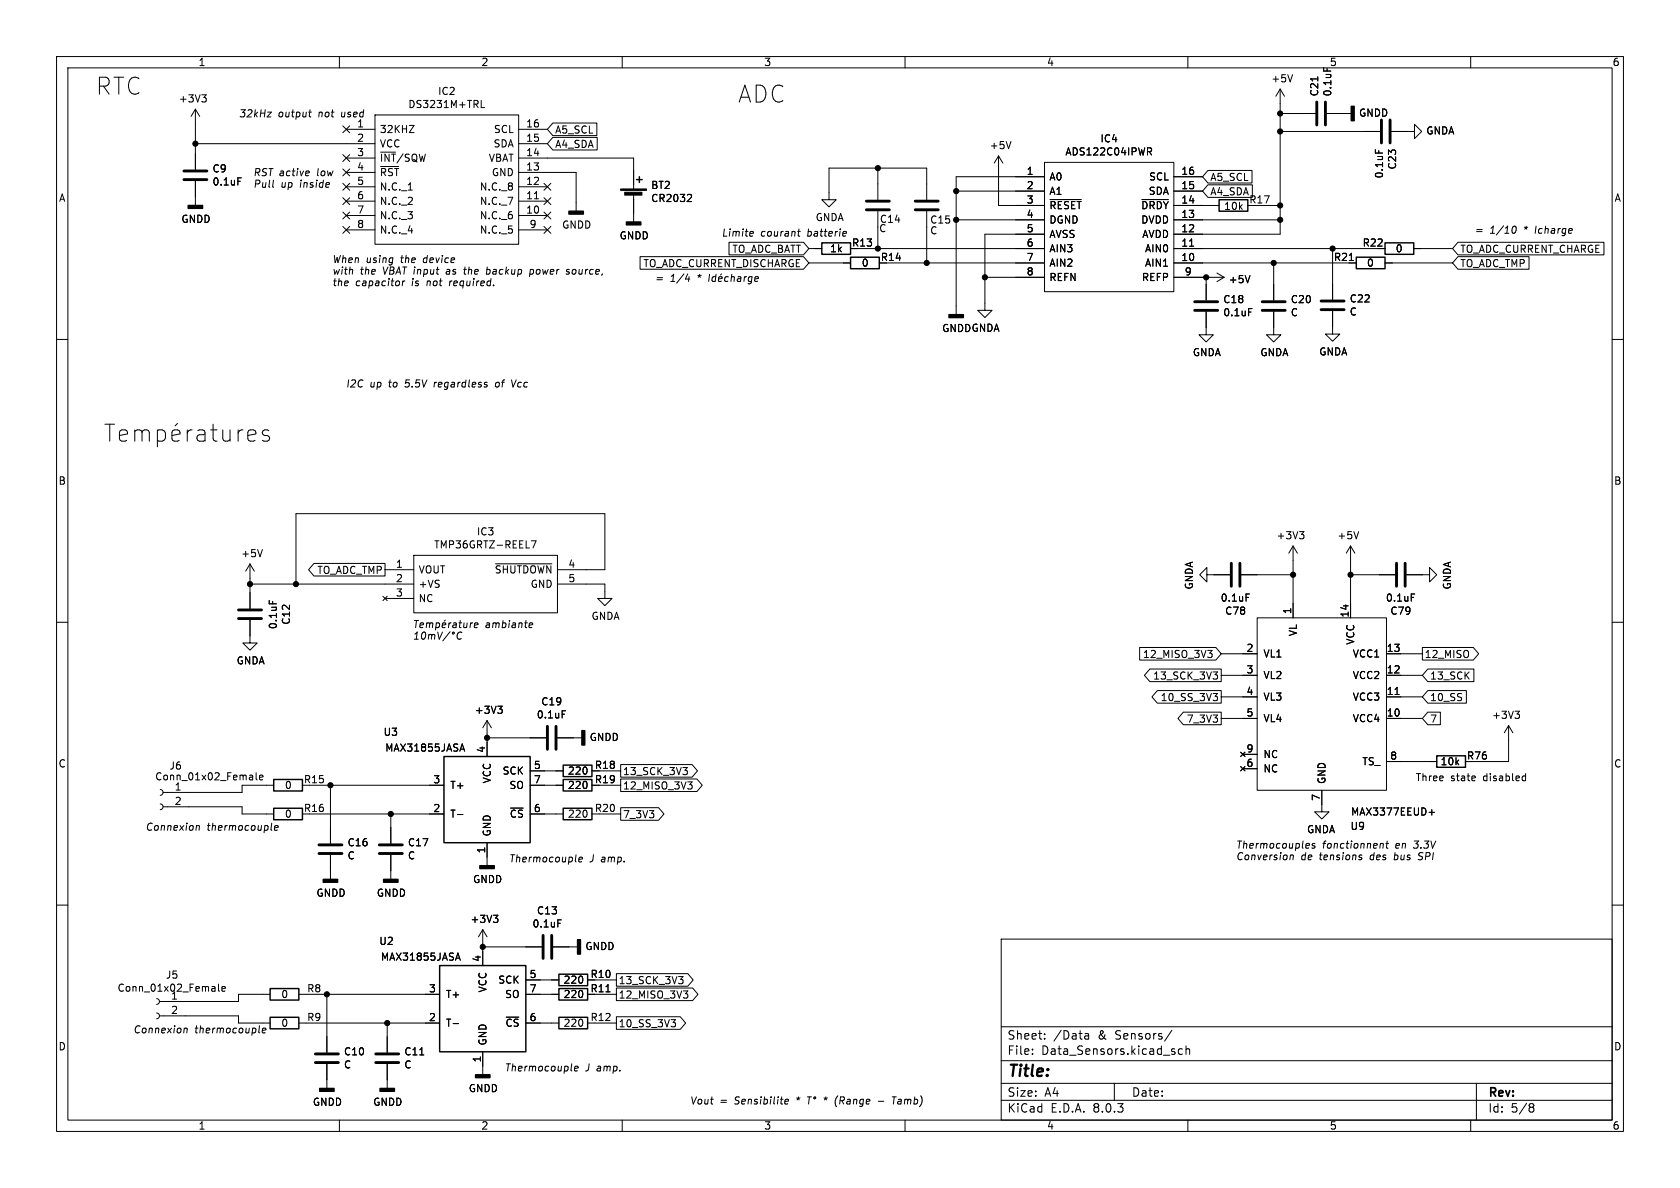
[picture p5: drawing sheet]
<svg xmlns="http://www.w3.org/2000/svg" width="297mm" height="210mm" viewBox="0 0 297 210" stroke-linecap="round" stroke-linejoin="round" font-family="sans-serif">
<g fill="none" stroke="#000" stroke-width=".18">
<path d="M10 10h277v190h-277zM12 12h273v186h-273zM34.5 19.3l.8 1.3M34.5 19.3v10.7M34.5 19.3l-.7 1.3M35.7 16.8h.8l-.5 .4M36.2 17.2l.3 .3v.3l-.3 .2M47.3 19.8h.7l-.8 .9M54.6 19.8h.5M60 10v2M85.1 17.7v1.3h.6M110 10v2"/>
<path d="M160 10v2M210 10v2M226.3 15.7l-.7 1.3M226.3 15.7v25.7h-18.8M226.3 15.7l.8 1.3M228.5 13.2l-.4 1.3M233 13.6v.7M234 12v.6M260 10v2M34.5 32v4.3M34.5 25.4h31.8M42.1 31.4h.6"/>
<path d="M54.5 30.2l.2 .3-.7 .1M54.8 20.7h.2M60.6 22.3l1.2 1.2M60.6 37.5l1.2 1.2M60.6 27.3l1.2 1.2M60.6 32.4l1.2 1.2M60.6 35l1.2 1.2M60.6 29.9l1.2 1.2M61.2 22.9h5.1M61.2 38.1h5.1M61.2 35.6h5.1M61.2 33h5.1"/>
<path d="M61.2 30.5h5.1M61.2 27.9h5.1M61.8 22.3l-1.2 1.2M61.8 37.5l-1.2 1.2M61.8 27.3l-1.2 1.2M61.8 32.4l-1.2 1.2M61.8 35l-1.2 1.2M61.8 29.9l-1.2 1.2M66.3 20.3h25.4v22.9h-25.4zM67.3 29.4h3.2M72.2 33.6h.7M72.4 22.2h.8l-.8 1.2h.8"/>
<path d="M91.7 27.9h20.3v5.5M91.7 30.5h10.2v6.8M91.7 22.9h5.1M91.7 38.1h5.1M91.7 35.6h5.1M91.7 33h5.1M91.7 25.4h5.1M94.5 35.1h.7M96.2 35l1.2 1.2M96.2 32.4l1.2 1.2M96.2 37.5l1.2 1.2M97.4 35l-1.2 1.2"/>
<path d="M97.4 32.4l-1.2 1.2M97.4 37.5l-1.2 1.2M97.7 21.7h7.8v2.3h-7.8l-.9-1.1zM97.7 24.3h7.9v2.2h-7.9l-.9-1.1zM112 34.4v4.8M122 34.4l.3 .2-.1 .3-.7 .7h.8M146.6 35.3h-1.3l1.3 1.3 1.2-1.3h-1.2v-5.6h17.2v5.6M155.2 29.7v5.6M155.2 37.3v6.6M163.8 37.3v9.2M169 38.9h15.7M169 33.8h15.7"/>
<path d="M176.5 27.6v8.7h8.2M176.5 27.6l-.7 1.2M176.5 27.6l.8 1.2M178.7 25l-.4 1.3M184.7 28.7h22.8v22.9h-22.8zM184.7 31.2h-15.7v24.4M185.6 35.3h5.5M201.9 35.3h4.6M202.9 26.1h.4l.3 .3-.1 .3-.6 .1M203.2 26.8l.4 .6M207.5 36.3h8M207.5 31.2h5.1"/>
<path d="M207.5 38.9h18.8M207.5 33.8h5.1M213.6 30.1h7.7v2.3h-7.7l-1-1.2zM213.6 32.7h7.8v2.2h-7.8l-1-1.1zM221.9 36.3h4.4M226.3 20.1h6.2M226.3 23.2h17.7M234.6 20.1h4.3M243.1 26.5v.6M246 23.2h4.1v-1.2l1.2 1.2-1.2 1.3v-1.3M10 60h2M60.6 40l1.2 1.2"/>
<path d="M61.2 40.6h5.1M61.8 40l-1.2 1.2M71.2 49.7l-.1 .8M71.6 49.7l-.4 .2M82 47.6h.5M82.2 47.2l-.1 1.1 .3 .2M86 48.4l.3 .1M86.1 47.2l-.1 1.3M86.4 47.6l-.3 .1M91.7 40.6h5.1M93.7 48.4h.5M93.8 47.6l-.2 1.3"/>
<path d="M94.1 47.6l-.3 .1M96.2 40l1.2 1.2M97.4 40l-1.2 1.2M100.2 47.7h.5M100.3 48l.3 .1v.2l-.2 .2h-.2M113.2 45.4h28.8l1 1.1-1 1.1h-28.8zM121.2 49.3h.8M121.8 48.9l-.1 .9M125.4 48.5l-.1 1.3M126.5 49h-.5l-.1 .5 .2 .3 .3-.1M126.6 48.5l-.2 1.3M127 49.3l.7-.1-.1-.2-.3-.1-.2 .2-.1 .6h.5"/>
<path d="M127.6 48.4l-.2 .2M128.8 49l-.4-.1-.3 .2 .1 .6h.5M128.9 42.8h13.1l1 1.1-1 1.2h-13.1zM129.3 49l.2-.1 .3 .1v.8M129.4 48.5l-.2 1.3M130.5 49h.4v.8M131 49.2l-.6 .1-.1 .3 .2 .2 .4-.1M131.6 48.9l-.1 .9M132 48.9l-.4 .2M132.8 40.9l.3 .1 .1 .2-.6 .1M132.9 49h-.4l-.2 .5 .2 .3 .4-.1M132.9 48.9l-.1 1-.3 .3-.2-.1"/>
<path d="M133.1 41.7l-.4 .1M133.4 49.3l.7-.1-.1-.2-.3-.1-.2 .2v.6h.4M141 40.9h.5M141.2 40.5l-.1 1.1 .3 .2M143 46.5h7.4M143 43.9h2.3M149.2 40.9l.4 .1v.2l-.6 .1M149.5 41.7l-.4 .1M151.6 43.9h33.1M156.7 46.5h28M174.1 49h10.6M184.7 41.4h-10.6v13.5h1.3l-1.3 1.2-1.3-1.2h1.3"/>
<path d="M207.5 46.5h32.3M207.5 49h8.9M207.5 43.9h37.4M210.3 43.5h.7M213.2 55.1v4.1h1.3l-1.3 1.3-1.2-1.3h1.2M213.2 49v4.1M215.1 48.3l1.3 .7M216.4 49l-1.3 .8M220.7 54.6h.6M221 48.7l-.4 1.3M225.2 55.1v4.1h1.2l-1.2 1.3-1.3-1.3h1.3M225.2 46.5v6.6"/>
<path d="M235.6 55v4.1h1.3l-1.3 1.2-1.3-1.2h1.3M235.6 43.9v9.1M238.5 46h.8M244.9 46.5h11.9M249.9 43.9h6.9M257.7 45.4h12.6v2.2h-12.6l-.9-1.1zM257.7 42.8h25.9v2.3h-25.9l-.9-1.2zM267.5 40.1l.3-.1a.76 .76 0 0 1-.3 1.2h-.1M285 60h2M18.5 75h1.8M19.4 75v3M21.1 77l1.4-.3-.1-.6-.3-.1h-.6l-.2 .1-.2 .3v1.2l.2 .2 .2 .2h.6l.3-.2"/>
<path d="M23.8 76.3a.74 .74 0 0 1 1.3 .1M23.8 76v2M25.1 76.4l.2-.3 .2-.1 .8 .1 .1 .3v1.6M25.1 76.4v1.6M27.8 76.1l.3-.1h.6l.4 .3 .2 .3v.8l-.3 .4-.3 .2h-.6l-.3-.2M27.8 76v3M30.4 77l1.4-.3-.1-.6-.3-.1h-.6l-.3 .1-.1 .3v1.2l.1 .2 .3 .2h.6l.3-.2M31.4 74.8l-.4 .5M33.1 76v2M34 76a.76 .76 0 0 0-.9 .6M35 76.1l.2-.1h.6l.3 .1 .1 .3v1.6M36.2 76.7l-.2 .1h-.8a.59 .59 0 0 0-.4 .6 .59 .59 0 0 0 .4 .6h.8l.2-.2"/>
<path d="M37.2 76h1.2M37.7 75v2.6l.1 .2 .6 .2M39.4 76v1.6l.1 .2a.81 .81 0 0 0 1.2-.1M40.7 76v2M42.1 76v2M43 76a.77 .77 0 0 0-.9 .6M43.8 77l1.4-.3-.1-.6-.3-.1h-.6l-.2 .1-.2 .3v1.2l.2 .2 .2 .2h.6l.3-.2M47.5 76.1l-.7-.1-.3 .1-.1 .3 .1 .4 1 .3 .2 .3-.2 .4-.3 .2h-.5l-.3-.2M86 68l.1 .2-.1 .2M86 67.6h.1M87.8 67.6l-.2 .6 .2 .2M90.4 67.2l.3 1.2 .6-1.2"/>
<path d="M44.2 99.7l-.8 1.3M44.2 99.7v7.9M44.2 99.7l.8 1.3M46.4 97.2l-.4 1.2M55.5 99.6h12.6v2.2h-12.6l-.9-1.1zM73.2 98.2h25.4v10.1h-25.4zM87.6 99.7h10M93.9 95.6h.9l-.6 1.3M228.6 96.5l.8 1.3M228.6 96.5v12.7M228.6 96.5l-.8 1.3M229.7 94h.8l-.4 .5"/>
<path d="M230.3 94.5l.2 .2v.3l-.2 .2M238.8 96.5l.7 1.3M238.8 96.5v12.7M238.8 96.5l-.8 1.3M240.2 94l-.4 1.2M10 110h2M44.2 109.6v4.1h1.3l-1.3 1.2-1.3-1.2h1.3M44.2 103.3h29M47.6 106.1v.6M67.7 105.4l.8 .8M68.1 100.7h5.1M68.1 105.8h5.1"/>
<path d="M68.5 105.4l-.8 .8M73.2 113h.8M73.3 109.7h.7M73.3 112.1l.5-.4-.2 1.3M73.6 109.7l-.1 1.3M74.3 110.5l.6-.1-.1-.2h-.4l-.2 .6 .2 .2 .4-.1M74.7 111.8l.3-.1a.75 .75 0 0 1-.3 1.3l-.1-.1-.1-.4zM75.4 110.2l.4-.1 .2 .2M75.5 110.1l-.2 .9M75.8 112.3l.4-.1 .1 .1M75.8 112.2l-.1 .8M76 110.3l.2-.2 .3 .1-.1 .8"/>
<path d="M76 110.3l-.1 .7M76.3 112.3l.2-.1h.3v.8M76.3 112.3v.7M77.1 110.2h.5l.1 .5-.3 .3-.4-.1M77.1 110.1l-.1 1.3M77.4 111.7l.2 1.3 .6-1.3M78.2 110.5l.6-.1v-.2h-.5l-.1 .6 .1 .2 .4-.1M78.7 109.6l-.2 .2M79.4 110.1l-.1 .9M79.6 111.7l-1.3 1.6M79.7 110.1l-.3 .2M80 111.8h.3l-.1 .2h-.2z"/>
<path d="M80.2 110.2h.4v.8M80.7 110.4l-.5 .1-.2 .2 .2 .3 .4-.1M81.1 110.1h.5M81.4 109.7l-.2 1.1 .3 .2M81.7 111.8a.61 .61 0 0 0-.9 .4 .61 .61 0 0 0 .5 .8l.2-.1M82 110.1v.8l.3 .1 .2-.2M82.6 110.1l-.1 .9M83.2 110.1l-.1 .9M83.6 110.1l-.4 .2M83.9 110.5l.6-.1v-.2h-.5l-.2 .6 .2 .2 .4-.1M93.7 110.2l.3-.1 .2 .3-.7 .1M94 110.9l-.3 .1"/>
<path d="M98.6 103.3h8.3v2.5h1.3l-1.3 1.3-1.2-1.3h1.2M98.6 100.7h8.3v-9.9h-54.6v12.5M201.5 114.5h13.4l1 1.1-1 1.1h-13.4zM203.3 118.3h12.6v2.2h-12.6l-1-1.1zM213.4 101.6v-1.3l-1.3 1.3 1.3 1.3v-1.3h4M213.5 115h.8l-.4 .5M214 115.5l.3 .2v.3l-.3 .2M214.5 118.8h.7l-.4 .5M215 119.3l.2 .2v.3l-.2 .3M215.9 119.4h6.3M215.9 115.6h6.3M219.5 101.6h9.1"/>
<path d="M220.3 105h.6M222.2 109.2h22.9v30.5h-22.9zM238.8 101.6h7.8M245.1 119.4h6.4M245.1 115.6h6.4M248.7 101.6h4v1.3l1.3-1.3-1.3-1.3v1.3M249.5 105h.6M251.5 114.5h9l.9 1.1-.9 1.1h-9zM252.4 118.3h8.2v2.2h-8.2l-.9-1.1zM285 110h2M28.3 139.6l.4 .1 .1 .4-.1 .3-.4 .2M45.3 136.6v1.1l.2 .2"/>
<path d="M45.9 137.4l.6-.1-.1-.2-.3-.1-.2 .2v.6h.5M48.4 138.8h-5.6v1.3h-14M54.7 138.8h23.8M58.4 138.8v10.3M81.4 132.4h.6M81.7 131.5l.4 1.3M86.1 127.4v6.3M86.1 130.4h10.4M86.1 127.4l-.8 1.3M86.1 127.4l.8 1.3M88 124.8h.8l-.4 .5M88.5 125.3l.3 .3v.3l-.3 .2"/>
<path d="M93.7 138.8h5.9M93.7 136.3h5.9M98.6 130.4h4.3M99.4 125.6h.6M105.9 138.8h3.8M105.9 136.3h3.8M109.7 137.7h13.5l1 1.1-1 1.1h-13.5zM109.7 135.2h12.7l.9 1.1-.9 1.1h-12.7zM120.7 135.7h.8l-.4 .5M121.3 136.2l.2 .2v.3l-.2 .2M121.6 138.2h.8l-.5 .5M122.1 138.7l.3 .2v.3l-.3 .3"/>
<path d="M204.6 122.1h11.3v2.2h-11.3l-.9-1.1zM209.2 125.9h6.7v2.2h-6.7l-1-1.1zM214.5 122.6h.7l-.4 .5M215 123.1l.2 .2v.3l-.2 .3M215.9 127h6.3M215.9 123.2h6.3M219.3 135.5l.8 .8M219.3 133l.8 .7M219.7 135.9h2.5M219.7 133.4h2.5M220.1 135.5l-.8 .8M220.1 133l-.8 .7"/>
<path d="M233.7 139.7v3.8h-1.3l1.3 1.3 1.2-1.3h-1.2M245.1 134.6h8.9M245.1 127h6.4M245.1 123.2h6.4M246.6 122.8h.7M252.4 125.9h2.2v2.2h-2.2l-.9-1.1zM252.4 122.1h6.8v2.2h-6.8l-.9-1.1zM266.7 128.3l.8 1.2M266.7 128.3v6.3h-6.4M266.7 128.3l-.8 1.2M267.8 125.7h.8l-.4 .5M268.4 126.2l.2 .3v.3l-.2 .2"/>
<path d="M269.3 137.2h.4M269.7 136.7v1.3M269.7 138h-.4M10 160h2M28.3 142.1l.4 .2 .1 .3-.1 .4-.4 .1M28.8 142.6h14v1.3h5.6M34.7 146.1l.2-.2 .3 .1v.8M48 145.5l-.1 1.1 .2 .2M48.5 146.4l.7-.2-.1-.2-.3-.1-.2 .2v.6h.4M54.7 143.9h23.8M58.4 151.1v4.3M69.1 143.9v5.2"/>
<path d="M69.1 151.1v4.3M80.9 144h.9M86.1 149v4M93.7 143.9h5.9M102.3 151.9l.7-.1-.1-.2-.3-.1-.2 .2v.6h.4M105.9 143.9h3.8M109.7 142.8h6.7l1 1.1-1 1.1h-6.7zM228.1 151.3l.2-.2 .3 .1v.8M228.1 151.1l-.1 .9M231.1 149.1l.4 .1v.2l-.6 .1M231.4 149.9h-.2M232.5 149.2l-.3-.1-.2 .2 .4 .3v.3h-.5"/>
<path d="M240.5 151.1l.3 .1M240.6 151.6l.1 .2-.2 .2M244.1 149.2h.4v.7M245 149.1h.5M245.2 148.7l-.1 1.1 .3 .1M250.7 151.9l.5 .1M251 150.8l-.2 .3 .2 .2M252.6 143.6h1M253.1 143.1v1M285 160h2M27.7 179.1l.3 .1 .2 .4-.2 .3-.3 .2M27.7 176.5l.3 .2 .2 .3-.2 .4-.3 .2"/>
<path d="M28.2 179.6h14v1.2h5.6M38.6 174v1l.2 .2M39.2 174.8l.6-.1v-.3h-.4l-.2 .2 .1 .6h.5M47.8 175.8h-5.6v1.2h-14M52.8 175.8h24.9M57.8 175.8v10.3M80.7 169.4h.6M81 168.5l.4 1.2M85.3 164.3v6.4M85.3 164.3l-.7 1.3M85.3 164.3l.8 1.3M85.3 167.4h10.5"/>
<path d="M87.2 161.8h.8l-.4 .5M87.8 162.3l.2 .2v.3l-.2 .3M93 173.2h5.8M93 175.8h5.8M97.8 167.4h4.3M98.6 162.6h.6M105.2 173.2h3.8M105.2 175.8h3.8M107.1 175.3h.8M109 179.7h11.3l.9 1.1-.9 1.2h-11.3zM109 174.7h13.4l1 1.1-1 1.1h-13.4zM109 172.1h12.6l.9 1.1-.9 1.1h-12.6z"/>
<path d="M120 172.6h.8l-.5 .5M120.5 173.1l.3 .3v.3l-.3 .2M120.8 175.2h.8l-.4 .5M121.4 175.7l.2 .2v.3l-.2 .2M177 166h108v32h-108zM32.6 181.9l.2-.2 .3 .1-.1 .8M45.9 181.3l-.2 1.1 .2 .2M46.4 182.2l.6-.2v-.2l-.4-.1-.2 .2v.6h.5M52.8 180.8h24.9M57.8 188.1v4.3M60 198v2M68.5 180.8v5.3"/>
<path d="M68.5 188.1v4.3M74.2 186.5h.7M80.1 180.9h1M85.3 185.9v4.1M93 180.8h5.8M101.6 188.9l.6-.1v-.3h-.4l-.2 .2v.6h.5M105.2 180.8h3.8M110 198v2M118.6 180.2h.8l-.4 .5M119.2 180.7l.2 .3v.3l-.2 .2M138.8 194.7l.6-.1-.1-.2h-.4l-.2 .6 .2 .2 .4-.1M142.7 193.9h.8"/>
<path d="M143.1 193.9l-.2 1.3M143.9 194h.3l-.1 .2h-.2zM145.7 194.1l.3 .1M146 194.2l-.3 .2M146 194.2l.1 .2M146 193.9v.3M146.3 194.1l-.3 .1M148.1 193.7a1.49 1.49 0 0 0-.2 2M148.5 194.6l.6-.1 .2-.2-.1-.3-.1-.1h-.5l-.2 1.3M148.8 194.6l.4 .6M149.8 194.4h.5v.8M150.3 194.6l-.4 .1-.2 .2 .1 .3 .5-.1"/>
<path d="M151 194.4l.1-.1 .3 .1v.8M151 194.3l-.1 .9M152.7 194.4h-.5l-.2 .5 .2 .3 .4-.1M152.7 194.3l-.2 1-.2 .3-.3-.1M153.1 194.7l.7-.1-.1-.2h-.4l-.2 .6 .2 .2 .3-.1M155.3 194.7h.9M157.7 193.9h.8M158.1 193.9l-.2 1.3M160 198v2M177 194.5h108M177 191.5h108M177 187.5h108"/>
<path d="M177 181.5h108M182.5 186.3v.1M182.5 185.5v.1M184.7 183.6v.1M184.7 182.8v.1M191.8 182.8h.6l.1 .9M191.8 183.6h.7M192.5 183.1l-.7 .1M197 191.5v3M207.2 182.1l-1.3 2M209 185.5l-.4-.1-.3 .3v.4l.2 .2h.5M209.7 185.5l.2-.1 .3 .1 .1 .9"/>
<path d="M209.7 184.9v1.5M210 198v2M260 198v2M261 191.5v6.5M270.6 195.1h.3l.3 .3-.3 .3M270.6 195.7h.3M270.9 195.7l.2 .2 .1 .4-.3 .3h-.3"/>
</g>
<g fill="#000" stroke="#000" stroke-width=".25">
<path d="M33.3 36.3h2.5v.5h-2.5zM100.6 37.3h2.5v.5h-2.5zM110.7 39.2h2.6v.6h-2.6zM238.9 18.8h.5v2.5h-.5zM167.8 55.6h2.5v.5h-2.5zM102.9 129.2h.5v2.5h-.5zM57.1 155.4h2.6v.6h-2.6zM67.8 155.4h2.6v.6h-2.6zM84.8 153h2.6v.5h-2.6zM102.1 166.1h.5v2.6h-.5zM56.5 192.4h2.6v.5h-2.6zM67.2 192.4h2.5v.5h-2.5z"/>
<path d="M84.1 190h2.5v.5h-2.5z"/>
</g>
<g fill="none" stroke="#000" stroke-width=".25">
<path d="M112.5 31.8h1M113 31.2v1.1M215.5 35.3h5.1v2h-5.1zM145.3 42.9h5.1v2.1h-5.1zM150.4 45.5h5v2h-5zM239.8 45.5h5.1v2h-5.1zM244.9 42.9h5v2.1h-5zM48.4 137.8h5.1v2h-5.1zM78.5 133.7h15.2v15.3h-15.2zM99.6 135.3h5v2h-5zM99.6 137.8h5v2h-5zM254 133.6h5.1v2h-5.1z"/>
<path d="M48.4 142.9h5.1v2h-5.1zM99.6 142.9h5v2h-5zM47.8 174.8h5v2h-5zM47.8 179.8h5v2.1h-5zM77.7 170.7h15.3v15.2h-15.3zM98.8 172.2h5.1v2h-5.1zM98.8 174.8h5.1v2h-5.1zM98.8 179.8h5.1v2.1h-5.1z"/>
</g>
<g fill="none" stroke="#000" stroke-width=".51">
<path d="M232.8 18v4.1M234.3 18v4.1M32.5 31.8h4.1M32.5 30.2h4.1M153.2 35.6h4M153.2 37.1h4M161.8 35.6h4.1M161.8 37.1h4.1M244.2 21.2v4.1M245.7 21.2v4.1M211.2 54.9h4.1M211.2 53.3h4.1"/>
<path d="M223.1 54.9h4.1M223.1 53.3h4.1M233.6 53.2h4M233.6 54.7h4M217.7 99.6v4M219.2 99.6v4M246.9 99.6v4M248.4 99.6v4M42.2 107.8h4M42.2 109.3h4M96.8 128.4v4.1M98.3 128.4v4.1"/>
<path d="M56.4 149.4h4.1M56.4 150.9h4.1M67.1 149.4h4M67.1 150.9h4M96 165.4v4M97.5 165.4v4M55.8 186.3h4M55.8 187.8h4M66.4 186.3h4.1M66.4 187.8h4.1"/>
</g>
<g fill="#000" stroke="#000" stroke-width=".18">
<path d="M109.7 33.4h4.6v.3h-4.6zM110.4 34h3.1v.5h-3.1z"/>
<circle cx="34.5" cy="25.4" r=".46"/>
<circle cx="155.2" cy="29.7" r=".46"/>
<circle cx="169" cy="38.9" r=".46"/>
<circle cx="169" cy="33.8" r=".46"/>
<circle cx="226.3" cy="36.3" r=".46"/>
<circle cx="226.3" cy="20.1" r=".46"/>
<circle cx="226.3" cy="23.2" r=".46"/>
<circle cx="226.3" cy="38.9" r=".46"/>
<circle cx="155.2" cy="43.9" r=".46"/>
<circle cx="163.8" cy="46.5" r=".46"/>
<circle cx="174.1" cy="49" r=".46"/>
<circle cx="213.2" cy="49" r=".46"/>
<circle cx="225.2" cy="46.5" r=".46"/>
<circle cx="235.6" cy="43.9" r=".46"/>
<circle cx="44.2" cy="103.3" r=".46"/>
<circle cx="52.3" cy="103.3" r=".46"/>
<circle cx="228.6" cy="101.6" r=".46"/>
<circle cx="238.8" cy="101.6" r=".46"/>
<circle cx="58.4" cy="138.8" r=".46"/>
<circle cx="86.1" cy="130.4" r=".46"/>
<circle cx="69.1" cy="143.9" r=".46"/>
<circle cx="57.8" cy="175.8" r=".46"/>
<circle cx="85.3" cy="167.4" r=".46"/>
<circle cx="68.5" cy="180.8" r=".46"/>
</g>
<g font-size="4.2">
<text x="16.8" y="17">RTC</text>
<text x="130.3" y="18.4">ADC</text>
</g>
<text font-size="2.8" x="178" y="190.9">Title:</text>
<g font-size="2.1">
<text x="178" y="184">Sheet:</text>
<text x="186.2" y="184">/Data</text>
<text x="194.2" y="184">&amp;</text>
<text x="197.3" y="184">Sensors/</text>
<text x="178" y="186.7">File:</text>
<text x="184.1" y="186.7">Data_Sensors.kicad_sch</text>
<text x="178" y="196.9">KiCad</text>
<text x="178" y="194.1">Size:</text>
<text x="184.7" y="194.1">A4</text>
<text x="185.7" y="196.9">E.D.A.</text>
<text x="193.3" y="196.9">8.0.3</text>
<text x="200" y="194.1">Date:</text>
<text x="263" y="194.3">Rev:</text>
<text x="263" y="196.9">Id:</text>
<text x="267.1" y="196.9">5/8</text>
</g>
<g font-size="1.8">
<text x="35" y="11.9">1</text>
<text x="85" y="11.9">2</text>
<text x="135" y="11.9">3</text>
<text x="185" y="11.9">4</text>
<text x="235" y="11.9">5</text>
<text x="285" y="11.9">6</text>
<text x="77.4" y="17">IC2</text>
<text x="224.7" y="14.8">+5V</text>
<text x="233.2" y="17.1" transform="rotate(-90 233.2 17.1)">C21</text>
<text x="235.6" y="17.1" transform="rotate(-90 235.6 17.1)">0.1uF</text>
<text x="31.5" y="18.3">+3V3</text>
<text x="42.2" y="20.8">32kHz</text>
<text x="49.1" y="20.8">output</text>
<text x="56.4" y="20.8">not</text>
<text x="60.6" y="20.8">used</text>
<text x="63" y="22.6">1</text>
<text x="67.1" y="23.7">32KHZ</text>
<text x="72.1" y="19.3">DS3231M+TRL</text>
<text x="87.2" y="23.7">SCL</text>
<text x="92.9" y="22.6">16</text>
<text x="98" y="23.8">A5_SCL</text>
<text x="240.2" y="20.8">GNDD</text>
<text x="252.1" y="24">GNDA</text>
<text x="63" y="25.1">2</text>
<text x="63" y="27.7">3</text>
<text x="67.1" y="26.3">VCC</text>
<text x="67.1" y="28.8">~{INT}/SQW</text>
<text x="86.3" y="28.8">VBAT</text>
<text x="87.2" y="26.3">SDA</text>
<text x="92.9" y="27.7">14</text>
<text x="92.9" y="25.1">15</text>
<text x="98" y="26.4">A4_SDA</text>
<text x="174.9" y="26.6">+5V</text>
<text x="188.2" y="27.7">ADS122C04IPWR</text>
<text x="194.4" y="25.4">IC4</text>
<text x="10.3" y="35.9">A</text>
<text x="37.5" y="30.7">C9</text>
<text x="37.5" y="33">0.1uF</text>
<text x="44.7" y="31.2">RST active</text>
<text x="44.7" y="33.3">Pull</text>
<text x="49.6" y="33.3">up</text>
<text x="53.1" y="33.3">inside</text>
<text x="56.1" y="31.2">low</text>
<text x="63" y="30.2">4</text>
<text x="63" y="32.8">5</text>
<text x="63" y="35.3">6</text>
<text x="67.1" y="31.3">~{RST}</text>
<text x="67.1" y="33.9">N.C._1</text>
<text x="84.7" y="33.9">N.C._8</text>
<text x="86.9" y="31.3">GND</text>
<text x="92.9" y="35.3">11</text>
<text x="92.9" y="32.8">12</text>
<text x="92.9" y="30.2">13</text>
<text x="115" y="33.6">BT2</text>
<text x="115" y="35.9">CR2032</text>
<text x="181.4" y="31">1</text>
<text x="181.4" y="33.5">2</text>
<text x="185.4" y="32.1">A0</text>
<text x="185.4" y="34.6">A1</text>
<text x="203" y="34.6">SDA</text>
<text x="203" y="32.1">SCL</text>
<text x="208.7" y="33.5">15</text>
<text x="208.7" y="31">16</text>
<text x="213.9" y="32.2">A5_SCL</text>
<text x="213.9" y="34.7">A4_SDA</text>
<text x="244.7" y="31.6" transform="rotate(-90 244.7 31.6)">0.1uF</text>
<text x="247" y="30.1" transform="rotate(-90 247 30.1)">C23</text>
<text x="285.3" y="35.9">A</text>
<text x="32" y="39.6">GNDD</text>
<text x="63" y="37.8">7</text>
<text x="63" y="40.4">8</text>
<text x="67.1" y="36.4">N.C._2</text>
<text x="67.1" y="39">N.C._3</text>
<text x="67.1" y="41.5">N.C._4</text>
<text x="84.7" y="39">N.C._6</text>
<text x="84.7" y="36.4">N.C._7</text>
<text x="84.7" y="41.5">N.C._5</text>
<text x="92.9" y="37.8">10</text>
<text x="93.5" y="40.4">9</text>
<text x="99.3" y="40.6">GNDD</text>
<text x="127.5" y="41.9">Limite</text>
<text x="134.4" y="41.9">courant</text>
<text x="142.8" y="41.9">batterie</text>
<text x="144.1" y="39.3">GNDA</text>
<text x="155.3" y="41.2">C</text>
<text x="155.5" y="39.6">C14</text>
<text x="164.3" y="39.7">C15</text>
<text x="164.3" y="41.6">C</text>
<text x="181.4" y="36.1">3</text>
<text x="181.4" y="38.6">4</text>
<text x="181.4" y="41.1">5</text>
<text x="185.4" y="37.2">~{RESET}</text>
<text x="185.4" y="39.7">DGND</text>
<text x="201.7" y="39.7">DVDD</text>
<text x="201.7" y="37.2">~{DRDY}</text>
<text x="208.7" y="41.1">12</text>
<text x="208.7" y="38.6">13</text>
<text x="208.7" y="36.1">14</text>
<text x="216.3" y="37.3">10k</text>
<text x="220.8" y="36.2">R17</text>
<text x="260.6" y="41.4">=</text>
<text x="263.3" y="41.4">1/10</text>
<text x="269.5" y="41.4">*</text>
<text x="271.6" y="41.4">Icharge</text>
<text x="58.7" y="46.6">When</text>
<text x="64.7" y="46.6">using</text>
<text x="70.9" y="46.6">the</text>
<text x="75.1" y="46.6">device</text>
<text x="109.4" y="42.5">GNDD</text>
<text x="113.6" y="47.4">TO_ADC_CURRENT_DISCHARGE</text>
<text x="129.4" y="44.9">TO_ADC_BATT</text>
<text x="146.6" y="44.8">1k</text>
<text x="150.5" y="43.8">R13</text>
<text x="152.2" y="47.3">0</text>
<text x="155.6" y="46.3">R14</text>
<text x="181.4" y="43.7">6</text>
<text x="181.4" y="46.2">7</text>
<text x="185.4" y="42.3">AVSS</text>
<text x="185.4" y="44.8">AIN3</text>
<text x="185.4" y="47.3">AIN2</text>
<text x="201.8" y="42.3">AVDD</text>
<text x="202.3" y="47.3">AIN1</text>
<text x="202.3" y="44.8">AIN0</text>
<text x="208.7" y="46.2">10</text>
<text x="208.7" y="43.7">11</text>
<text x="235.7" y="46.3">R21</text>
<text x="240.8" y="43.8">R22</text>
<text x="241.6" y="47.3">0</text>
<text x="246.6" y="44.8">0</text>
<text x="258.1" y="47.4">TO_ADC_TMP</text>
<text x="258.1" y="44.9">TO_ADC_CURRENT_CHARGE</text>
<text x="58.7" y="48.6">with</text>
<text x="58.7" y="50.7">the</text>
<text x="62.8" y="50.7">capacitor</text>
<text x="63.7" y="48.6">the</text>
<text x="67.8" y="48.6">VBAT input</text>
<text x="72.9" y="50.7">is</text>
<text x="75.7" y="50.7">not</text>
<text x="79.3" y="48.6">as</text>
<text x="79.9" y="50.7">required.</text>
<text x="82.7" y="48.6">the</text>
<text x="86.8" y="48.6">backup</text>
<text x="94.7" y="48.6">power</text>
<text x="101.4" y="48.6">source,</text>
<text x="115.7" y="49.9">=</text>
<text x="118.4" y="49.9">1/4</text>
<text x="123.4" y="49.9">*</text>
<text x="181.4" y="48.8">8</text>
<text x="185.4" y="49.9">REFN</text>
<text x="201.8" y="49.9">REFP</text>
<text x="209.4" y="48.8">9</text>
<text x="216.2" y="53.8">C18</text>
<text x="217.1" y="50.3">+5V</text>
<text x="228.1" y="53.8">C20</text>
<text x="238.5" y="53.7">C22</text>
<text x="166.5" y="58.9">GNDDGNDA</text>
<text x="216.2" y="56.1">0.1uF</text>
<text x="228.1" y="56.1">C</text>
<text x="238.5" y="56">C</text>
<text x="210.8" y="63.2">GNDA</text>
<text x="222.7" y="63.2">GNDA</text>
<text x="233.1" y="63">GNDA</text>
<text x="61.1" y="68.6">I2C</text>
<text x="65.3" y="68.6">up</text>
<text x="68.8" y="68.6">to</text>
<text x="71.9" y="68.6">5.5V</text>
<text x="77.1" y="68.6">regardless</text>
<text x="88.2" y="68.6">of</text>
<text x="91.3" y="68.6">Vcc</text>
<text x="10.3" y="85.9">B</text>
<text x="285.3" y="85.9">B</text>
<text x="84.2" y="94.8">IC3</text>
<text x="225.6" y="95.5">+3V3</text>
<text x="236.3" y="95.5">+5V</text>
<text x="42.5" y="98.7">+5V</text>
<text x="56" y="101.7">TO_ADC_TMP</text>
<text x="69.9" y="100.5">1</text>
<text x="73.9" y="101.6">VOUT</text>
<text x="76.6" y="97.2">TMP36GRTZ-REEL7</text>
<text x="87.4" y="101.6">~{SHUTDOWN}</text>
<text x="100.4" y="100.5">4</text>
<text x="69.9" y="103">2</text>
<text x="69.9" y="105.5">3</text>
<text x="73.9" y="104.1">+VS</text>
<text x="73.9" y="106.7">NC</text>
<text x="93.7" y="104.1">GND</text>
<text x="100.4" y="103">5</text>
<text x="211.1" y="104.3" transform="rotate(-90 211.1 104.3)">GNDA</text>
<text x="215.7" y="106.6">0.1uF</text>
<text x="244.9" y="106.6">0.1uF</text>
<text x="256.7" y="104.3" transform="rotate(-90 256.7 104.3)">GNDA</text>
<text x="49.1" y="111.3" transform="rotate(-90 49.1 111.3)">0.1uF</text>
<text x="51.5" y="110.5" transform="rotate(-90 51.5 110.5)">C12</text>
<text x="85.7" y="111.1">ambiante</text>
<text x="104.5" y="109.8">GNDA</text>
<text x="216.5" y="108.9">C78</text>
<text x="228.3" y="108.7" transform="rotate(-90 228.3 108.7)">1</text>
<text x="229.5" y="112.6" transform="rotate(-90 229.5 112.6)">VL</text>
<text x="238.5" y="109.3" transform="rotate(-90 238.5 109.3)">14</text>
<text x="245.7" y="108.9">C79</text>
<text x="41.7" y="117.7">GNDA</text>
<text x="202" y="116.5">12_MISO_3V3</text>
<text x="220.3" y="115.3">2</text>
<text x="220.3" y="119.1">3</text>
<text x="223.3" y="116.4">VL1</text>
<text x="239.1" y="116.4">VCC1</text>
<text x="239.6" y="114.1" transform="rotate(-90 239.6 114.1)">VCC</text>
<text x="245.1" y="119.1">12</text>
<text x="245.1" y="115.3">13</text>
<text x="251.8" y="116.5">12_MISO</text>
<text x="95.6" y="124.9">C19</text>
<text x="203.8" y="120.3">13_SCK_3V3</text>
<text x="205.1" y="124.1">10_SS_3V3</text>
<text x="220.3" y="122.9">4</text>
<text x="223.3" y="120.2">VL2</text>
<text x="223.3" y="124.1">VL3</text>
<text x="239.1" y="124.1">VCC3</text>
<text x="239.1" y="120.2">VCC2</text>
<text x="245.1" y="122.9">11</text>
<text x="252.7" y="124.1">10_SS</text>
<text x="252.7" y="120.3">13_SCK</text>
<text x="67.7" y="130.3">U3</text>
<text x="83.8" y="126.4">+3V3</text>
<text x="94.8" y="127.2">0.1uF</text>
<text x="104.1" y="131.2">GNDD</text>
<text x="209.7" y="128">7_3V3</text>
<text x="220.3" y="126.7">5</text>
<text x="223.3" y="127.9">VL4</text>
<text x="239.1" y="127.9">VCC4</text>
<text x="245.1" y="126.7">10</text>
<text x="252.7" y="128">7</text>
<text x="263.7" y="127.3">+3V3</text>
<text x="10.3" y="135.9">C</text>
<text x="29.9" y="136.2">J6</text>
<text x="68" y="133.1">MAX31855JASA</text>
<text x="85.9" y="133.2" transform="rotate(-90 85.9 133.2)">4</text>
<text x="88.8" y="137.1">SCK</text>
<text x="94.3" y="136">5</text>
<text x="100.3" y="137.1">220</text>
<text x="105.1" y="136.1">R18</text>
<text x="110" y="137.2">13_SCK_3V3</text>
<text x="220.3" y="135.6">6</text>
<text x="220.3" y="133.1">9</text>
<text x="223.3" y="136.8">NC</text>
<text x="223.3" y="134.2">NC</text>
<text x="240.7" y="135.5">TS_</text>
<text x="245.7" y="134.4">8</text>
<text x="254.6" y="135.5">10k</text>
<text x="259.2" y="134.5">R76</text>
<text x="285.3" y="135.9">C</text>
<text x="27.3" y="138.2">Conn_01x02_Female</text>
<text x="30.8" y="139.8">1</text>
<text x="30.8" y="142.4">2</text>
<text x="50.3" y="139.7">0</text>
<text x="53.6" y="143.7">R16</text>
<text x="53.6" y="138.7">R15</text>
<text x="76.5" y="143.6">2</text>
<text x="76.5" y="138.6">3</text>
<text x="79.5" y="139.7">T+</text>
<text x="87" y="138.6" transform="rotate(-90 87 138.6)">VCC</text>
<text x="90" y="139.7">SO</text>
<text x="94.3" y="143.6">6</text>
<text x="94.3" y="138.6">7</text>
<text x="100.3" y="139.7">220</text>
<text x="105.1" y="143.7">R20</text>
<text x="105.1" y="138.7">R19</text>
<text x="110" y="139.8">12_MISO_3V3</text>
<text x="233.4" y="141.7" transform="rotate(-90 233.4 141.7)">7</text>
<text x="234.5" y="138.7" transform="rotate(-90 234.5 138.7)">GND</text>
<text x="250.2" y="138.2">Three</text>
<text x="256.4" y="138.2">state</text>
<text x="262.3" y="138.2">disabled</text>
<text x="25.7" y="146.9">Connexion</text>
<text x="36.6" y="146.9">thermocouple</text>
<text x="50.3" y="144.8">0</text>
<text x="61.4" y="149.8">C16</text>
<text x="72" y="149.8">C17</text>
<text x="79.5" y="144.8">T-</text>
<text x="87" y="148" transform="rotate(-90 87 148)">GND</text>
<text x="90" y="144.8">~{CS}</text>
<text x="100.3" y="144.8">220</text>
<text x="110" y="144.8">7_3V3</text>
<text x="231" y="147.5">GNDA</text>
<text x="238.7" y="146.9">U9</text>
<text x="238.7" y="144.4">MAX3377EEUD+</text>
<text x="61.4" y="152.1">C</text>
<text x="72" y="152.1">C</text>
<text x="85.9" y="150.9" transform="rotate(-90 85.9 150.9)">1</text>
<text x="89.9" y="152.5">Thermocouple</text>
<text x="104.2" y="152.5">J amp.</text>
<text x="218.4" y="150.1">Thermocouples</text>
<text x="218.4" y="152.2">Conversion</text>
<text x="230" y="152.2">de</text>
<text x="233.4" y="152.2">tensions</text>
<text x="233.8" y="150.1">fonctionnent</text>
<text x="242.5" y="152.2">des</text>
<text x="246.8" y="150.1">en</text>
<text x="246.9" y="152.2">bus</text>
<text x="250.2" y="150.1">3.3V</text>
<text x="251.4" y="152.2">SPI</text>
<text x="55.8" y="158.7">GNDD</text>
<text x="66.5" y="158.7">GNDD</text>
<text x="83.5" y="156.3">GNDD</text>
<text x="94.8" y="161.8">C13</text>
<text x="67" y="167.2">U2</text>
<text x="83.1" y="163.3">+3V3</text>
<text x="94" y="164.2">0.1uF</text>
<text x="29.2" y="173.2">J5</text>
<text x="67.2" y="170">MAX31855JASA</text>
<text x="85.1" y="170.1" transform="rotate(-90 85.1 170.1)">4</text>
<text x="93.5" y="173">5</text>
<text x="103.4" y="168.1">GNDD</text>
<text x="104.3" y="173.1">R10</text>
<text x="20.7" y="175.5">Conn_01x02_Female</text>
<text x="30.2" y="176.8">1</text>
<text x="30.2" y="179.3">2</text>
<text x="49.6" y="176.6">0</text>
<text x="54.2" y="175.6">R8</text>
<text x="75.7" y="175.5">3</text>
<text x="78.7" y="176.6">T+</text>
<text x="86.2" y="175.5" transform="rotate(-90 86.2 175.5)">VCC</text>
<text x="88" y="174.1">SCK</text>
<text x="89.2" y="176.6">SO</text>
<text x="93.5" y="175.5">7</text>
<text x="99.5" y="174.1">220</text>
<text x="99.5" y="176.6">220</text>
<text x="104.3" y="175.6">R11</text>
<text x="109.3" y="176.7">12_MISO_3V3</text>
<text x="109.3" y="174.2">13_SCK_3V3</text>
<text x="10.3" y="185.9">D</text>
<text x="23.5" y="182.8">Connexion</text>
<text x="34.4" y="182.8">thermocouple</text>
<text x="49.6" y="181.7">0</text>
<text x="54.2" y="180.7">R9</text>
<text x="75.7" y="180.6">2</text>
<text x="78.7" y="181.7">T-</text>
<text x="86.2" y="184.9" transform="rotate(-90 86.2 184.9)">GND</text>
<text x="89.3" y="181.7">~{CS}</text>
<text x="93.5" y="180.6">6</text>
<text x="99.5" y="181.7">220</text>
<text x="104.3" y="180.7">R12</text>
<text x="109.3" y="181.8">10_SS_3V3</text>
<text x="285.3" y="185.9">D</text>
<text x="60.7" y="186.8">C10</text>
<text x="60.7" y="189.1">C</text>
<text x="71.4" y="186.8">C11</text>
<text x="71.4" y="189.1">C</text>
<text x="85.1" y="187.9" transform="rotate(-90 85.1 187.9)">1</text>
<text x="89.2" y="189.5">Thermocouple</text>
<text x="103.4" y="189.5">J amp.</text>
<text x="55.2" y="195.7">GNDD</text>
<text x="65.9" y="195.7">GNDD</text>
<text x="82.8" y="193.3">GNDD</text>
<text x="121.9" y="195.3">Vout</text>
<text x="127.2" y="195.3">=</text>
<text x="129.9" y="195.3">Sensibilite</text>
<text x="141" y="195.3">*</text>
<text x="159" y="195.3">Tamb)</text>
<text x="35" y="199.9">1</text>
<text x="85" y="199.9">2</text>
<text x="135" y="199.9">3</text>
<text x="185" y="199.9">4</text>
<text x="235" y="199.9">5</text>
<text x="285" y="199.9">6</text>
</g>
</svg>
